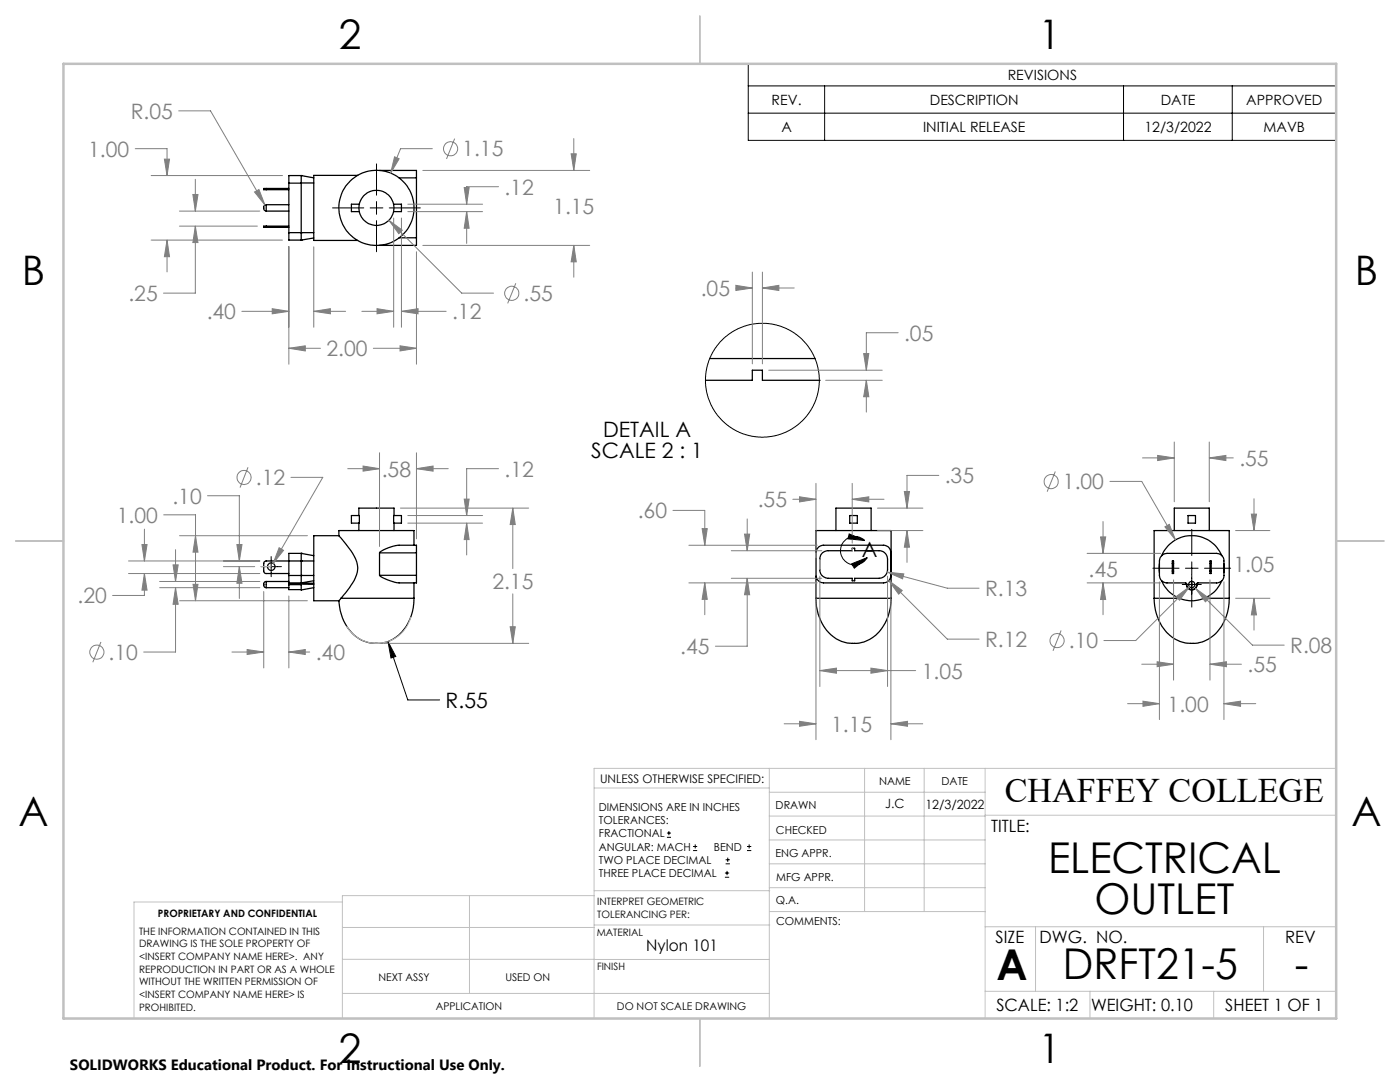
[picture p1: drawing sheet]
<svg xmlns="http://www.w3.org/2000/svg" width="279mm" height="216mm" viewBox="0 0 279 216" stroke-linecap="round" stroke-linejoin="round" font-family="sans-serif">
<g fill="none" stroke="#000" stroke-width=".25">
<path d="M53.1 37.6h-.5v.3h.5M53.1 37.6v.3M53.1 37.6h4.5M53.1 37.9h4.5M57.6 36.5h2.5M57.6 36.5v9.9M60.1 35h-2.5v1.5M60.1 35h.1M60.1 35v1.5M60.1 36.5v9.9M60.1 36.5h2.5M60.1 35l2.5 .5"/>
<path d="M71.4 35h-8.8v13h8.8M75.7 34h7.4v1.5M79.7 35.5h3.4M83.1 35.5v11.9M53.1 40.9a.66 .66 0 0 0-.5 .6 .66 .66 0 0 0 .5 .6M53.1 45.1h-.5v.3h.5M53.1 40.9v1.2M53.1 40.9h4.5M53.1 42.1h4.5M53.1 45.1v.3M53.1 45.1h4.5M53.1 45.4h4.5"/>
<path d="M57.6 46.4v1.5h2.5M57.6 46.4h5M60.1 46.4v1.5M60.1 46.4h.1M60.1 47.9h.1M62.6 47.5l-2.5 .4M71.7 40.7h-1.6v1.5h1.6M78.6 40.7h1.5v1.5h-1.5M79.7 47.4h3.4M83.1 47.4v1.6h-7.4M140.8 75.9h9.3v-2h2.1v2h11.3M141.6 71.5h21.1"/>
<path d="M53.1 116a.63 .63 0 0 0-.5 .6 .63 .63 0 0 0 .5 .7M53.1 116v1.3M53.1 116h4.5M53.1 117.3h4.5M57.6 114.8v1.5M57.6 116.3v.3M57.6 116.7v1h2.5M57.6 116.6v.1M57.6 116.3h2.5M57.6 114.8h5M57.6 116.6h2.5M57.6 116.7h2.5"/>
<path d="M60.1 114.8h.1M60.1 114.8v1.5M60.1 116.3h.1M60.1 111.9h.1M60.1 110.4v1.5M60.1 110.4h-2.5v4.4M60.1 110.4h.1M60.1 116.3v.1M60.1 116.6v1.1l2.5-.4M60.1 116.6h2.5M60.1 111.9v2.9M60.1 116.4v.2"/>
<path d="M60.1 110.4l2.5 .5M60.1 116.4h2.5M62.6 111.9h-9.6l-.3 .2-.1 2 .2 .3h4.8M62.6 115.9l-2.5 .4M67.6 106.9a22.2 22.2 0 0 1 3.6 5.2 4.9 4.9 0 0 1-1.1 4.7l-2 2.6M67.6 106.9v-1h15v2.9M67.6 106.9h-5v13h5.1l.4-.5M68.1 119.4h14.5M70.1 102.9h1.6v1.5h-1.6zM71.6 102.9v-1.5h7v1.5M71.6 104.4v1.5M75.7 110.3h.1a7 7 0 0 1 3.9-1.5h3.4v1.5"/>
<path d="M75.7 114.8a7 7 0 0 0 4 1.5h3.4v-1.5M75.7 110.3v4.5M75.7 110.3h7.4M75.7 114.8h7.4M78.6 102.9h1.5v1.5h-1.5zM78.6 104.4v1.5M82.6 119.4a8.6 8.6 0 0 1-6 8.8 7 7 0 0 1-7.7-3.7l-1-2.6-.2-2M82.6 116.3v3.1M83.1 110.3v4.5M162.8 119.4a8.9 8.9 0 0 0 5.2 8.6 6.9 6.9 0 0 0 8.7-3.7l.6-1.4a10.7 10.7 0 0 0 .5-3.5M162.8 110.3a1.56 1.56 0 0 1 1.6-1.5h11.9a1.44 1.44 0 0 1 1.5 1.5M162.8 114.8a1.56 1.56 0 0 0 1.6 1.5h11.9a1.5 1.5 0 0 0 1.5-1.5"/>
<path d="M162.8 119.4v-13.5h15v13.5M162.8 119.4h15M164 110.5l1-.6h5.1v-.5h.5v.5h4.8a1.67 1.67 0 0 1 1.7 1.6v2.2a1.74 1.74 0 0 1-1.7 1.7h-4.8v.5h-.5v-.5h-4.8a1.68 1.68 0 0 1-1.7-1.7v-2.4zM166.8 105.9v-4.5h7v4.5M169.6 102.9h1.5v1.5h-1.5zM230.3 119.4a8.8 8.8 0 0 0 5.6 8.7l.3 .1a6.8 6.8 0 0 0 8-3.9l.3-.7a9.9 9.9 0 0 0 .8-4.2M230.3 119.4v-13.5h15v13.5M230.3 119.4h5M231.4 112.5v1.8M231.8 110.9l.5-.3 .6-.2h9.9a1.5 1.5 0 0 1 1.5 1.5v2.9a1.44 1.44 0 0 1-1.5 1.5l-3.9 .1a1.08 1.08 0 0 1-1 1.3 1.08 1.08 0 0 1-1.1-1.3l-.2-.1h-3.7a1.49 1.49 0 0 1-1.5-1.5v-2.9l.1-.6zM231.8 110.9a6.5 6.5 0 0 1 6-4 6.5 6.5 0 0 1 6 4M231.8 115.9a6.5 6.5 0 0 0 6 4 6.5 6.5 0 0 0 6-4"/>
<path d="M234 113.9v.5h.2v-.5M234 112.4v-.5h.2v.5M234 113.9h.2M234 112.4h.2M234 112.4v1.5M234.2 112.4v1.5M234.4 105.9v-4.5h6.9v4.5M236.8 116.4a1.08 1.08 0 0 0 1 1.3 1.08 1.08 0 0 0 1.1-1.3M237.1 102.9h1.5v1.5h-1.5zM240.3 119.4h5M241.5 113.9v.5h.2v-.5M241.5 112.4v-.5h.2v.5"/>
<path d="M241.5 113.9h.2M241.5 112.4h.2M241.5 112.4v1.5M241.7 112.4v1.5M244.3 112.5v1.8"/>
<circle cx="75.1" cy="41.5" r="3.5"/>
<circle cx="75.1" cy="41.5" r="7.5"/>
<circle cx="54.1" cy="113.1" r=".75"/>
<circle cx="237.8" cy="116.6" r=".12"/>
<circle cx="237.8" cy="116.6" r=".63"/>
</g>
<g fill="none" stroke="#000" stroke-width=".2">
<path d="M149.3 12.7h117.4v15.3h-117.4zM149.3 17.1h117.4M164.6 17.1v10.9M224.2 17.1v10.9M245.9 17.1v10.9M75.1 32.7v6.2M149.3 22.6h117.4M66.4 41.5h6.2M73.9 41.5h2.5M75.1 40.2v2.6M75.1 44v6.2M77.7 41.5h6.2"/>
<path d="M163.5 75.9h.1M52.1 113.1h4.1M54.1 111.1v4M169.5 106.5l3 1.3-3.3-.3zM170 112.5l3.1-1.2-2.6 2.1zM172.5 107.8a2.84 2.84 0 0 0-4.1 .3 2.84 2.84 0 0 0 .6 4.2 2.84 2.84 0 0 0 4.1-1M230.1 113.4h5.2M235.9 116.6h3.8M236.6 113.4h2.5M237.8 105.6v5.2M237.8 112.1v2.6M237.8 114.8v6.3"/>
<path d="M240.4 113.4h5.2M77.4 128l1.6 3-1 .3zM77.4 128l4 11.7h6.3M133.1 167.1h.8M133.1 166.2h.8M133.5 165.8v.9M138.3 169.7h.8M138.3 168.9h.8M138.7 168.5v.8M144.7 175h.8M144.7 174.2h.8M144.8 172.4h.9"/>
<path d="M144.8 171.6h.9M145.1 173.8v.8M145.2 171.1v.9M149.1 169.7h.8M149.1 168.9h.8M149.5 168.5v.8"/>
<circle cx="152.2" cy="75.9" r="11.4"/>
</g>
<g fill="none" stroke="#808080" stroke-width=".2">
<path d="M27 29.7h6.3v5.3M30.2 35h26.2M32.8 31.8h1l-.5 3.2zM35.7 22.1h6.3l10.9 18.8M38.5 38.8h1l-.5 3.3zM39 35.8v6.3M50.8 38.3l.9-.5 1.2 3.1zM78.7 31.3l1 .4-1.7 2.8zM84.4 34h33.3M86.3 29.7h-6.4l-1.9 4.8M90.7 27.7l-1.6 4M92.6 37.4h1l-.5 3.3z"/>
<path d="M99.5 37.3h-6.4v3.4M114 30.7h1l-.5 3.3zM114.5 27.7v6.3M30.2 47.9h26.2M33.3 47.9l.5 3.3h-1zM33.3 47.9v6.4M35.8 42.1h16.1M35.8 45.1h15.6M39 45.1l.5 3.3h-1zM39 45.1v13.4h-6.4M57.6 49.2v23.5M62.6 49.2v16.1"/>
<path d="M77.6 44l2.7 1.9-.7 .7zM77.6 44l14.5 14.5h6.4M78.6 43.5v21.8M80.1 43.5v21.8M81.4 42.2h14.9M81.4 40.7h14.9M83.1 50.2v22.5M84.4 49h33.3M93.1 42.2l.5 3.3h-1zM93.1 42.2v6.4M102.9 56.5l-1.6 4M114.5 49l.5 3.2h-1z"/>
<path d="M114.5 49v6.3M146.9 56.9l3.2 .6-3.2 .5zM146.9 57.5h3.2M150.1 54.3v18.3M152.2 57.5l3.2-.6v1.1zM152.2 54.3v18.3M152.2 57.5h6.3M48.3 62.1h9.3M54.3 61.6l3.3 .5-3.3 .5zM57.6 69.5l3.3-.5v1zM57.6 69.5h6.4M62.6 62.1l3.3-.5v1z"/>
<path d="M62.6 62.1h6.4M72.2 62.1h6.4M74.5 69.5h8.6M75.2 61.6l3.4 .5-3.4 .5zM79.8 69l3.3 .5-3.3 .5zM80.1 62.1l3.3-.5v1zM80.1 62.1h8.9M153.4 73.9h22.7M164.8 75.9h11.3M172.4 70.6h1l-.5 3.3zM172.9 75.9l.5 3.3h-1zM172.9 75.9v6.3"/>
<path d="M179.2 66.4h-6.3v7.5M41.4 98.9h6.4v13M49.5 93.2l-1.6 4.1M58.1 95.3h6.3l-9.9 17.1M69.4 93.5h6.3M72.5 93l3.2 .5-3.2 .5zM75.7 90.3v18.7M83.1 93.5l3.3-.5v1zM83.1 90.3v17.2M83.1 93.5h6.4M92.6 99.6h1l-.5 3.3zM99.5 93.5h-6.4v9.4"/>
<path d="M158.2 99.6h4.6M159.6 99.1l3.2 .5-3.2 .6zM162.8 96.4v14.9M170.1 99.6l3.3-.5v1.1zM170.1 96.4v12M170.1 99.6h6.3M180.5 98.1h1l-.5 3.3zM187.4 94.9h-6.4v6.5M210.6 94.1l-1.6 4M221.5 96.1h6.4l6.7 11.6M228 91.4h6.4M231 90.9l3.4 .5-3.4 .5z"/>
<path d="M234.4 88.2v11.9M241.3 91.4l3.4-.5v1zM241.3 88.2v11.9M241.3 91.4h4.8M250.3 99.5v6.4M25.6 111.9h26.3M25.6 114.4h26.3M28.3 108.7h1.1l-.6 3.2zM28.8 114.4l.6 3.4h-1.1zM28.8 114.4v4.4h-6.3M28.8 105.6v6.3M31.9 116h20"/>
<path d="M31.9 117.3h20M32.7 102.7h6.3v17.2M34.5 112.7h1.1l-.6 3.3zM35 117.3l.6 3.3h-1.1zM35 117.3v12.8h-6.3M35 109.7v6.3M35.8 106.9h25.5M35.8 119.9h25.5M38.5 116.6h1l-.5 3.3zM39 106.9l.5 3.3h-1zM44.6 113.1h6.2M47.3 108.7h1l-.5 3.2z"/>
<path d="M47.8 113.1l.5 3.3h-1zM47.8 113.1v6.3M52.6 118v15.3M55.7 109.3l.9 .5-2.1 2.6zM57.6 118.9v14.4M79.9 101.4h25.6M81.4 102.9h14.9M81.4 104.4h14.9M93.1 104.4l.5 3.3h-1zM93.1 104.4v6.3M102.3 101.4l.5 3.3h-1zM102.3 101.4v12.1"/>
<path d="M102.3 118.5v9.9M134.3 101.8h6.4v7M137.5 108.8h25.6M137.5 116.3h25.6M140.1 105.5h1l-.4 3.3zM140.7 116.3l.4 3.3h-1zM140.7 116.3v6.4M145.9 109.9h18.1M145.9 115.4h18.1M148.6 106.6h1l-.5 3.3zM149.1 115.4l.5 3.3h-1zM149.1 115.4v13.5h-6.3"/>
<path d="M149.1 103.5v6.4M162.8 116.1v31.5M163.6 115v22M175.1 101.4h9.1M175.1 105.9h9.1M177.1 114.2l3.3 .3-.3 1zM177.1 114.2l12 3.2h6.3M177.1 115v22M177.4 115.9l2.7 1.9-.7 .8zM177.4 115.9l11.7 11.6h6.3M177.8 116.1v31.5M181 105.9l.5 3.3h-1z"/>
<path d="M181 105.9v6.3M217 116.3h14.6M217 110.4h14.6M219.6 107.1h1.1l-.6 3.3zM220.1 116.3l.6 3.3h-1.1zM220.1 104.1v6.3M220.1 116.3v6.4M231.4 116.1v27.5M232.5 105.1l.9-.5 1.2 3.1zM234.2 115.7v20M234.7 119.1l2.7-2-2 2.7zM237.4 117.1l-10.7 10.7h-6.4"/>
<path d="M238.6 117.4l2.7 2-.7 .7zM238.6 117.4l11.3 11.3h6.4M241.5 115.7v20M244.3 116.1v27.5M246.6 105.9h6.8M246.6 119.4h6.8M249.7 102.6h1.1l-.5 3.3zM250.3 119.4l.5 3.3h-1.1zM250.3 119.4v6.3M20.1 128.1l-1.6 4.1M46.3 130.1h6.3M49.3 129.6l3.3 .5-3.3 .5z"/>
<path d="M57.6 130.1l3.3-.5v1zM57.6 130.1h4.2M76.7 128.4h28.8M101.8 125.1h1l-.5 3.3zM163.6 133.8l3.3-.5v1zM163.6 133.8h19.1M173.8 133.3l3.3 .5-3.3 .5zM211.8 125.8l-1.7 4.1M227.9 132.5h6.3M228.1 139.9l3.3 .5-3.3 .5zM230.9 132l3.3 .5-3.3 .5zM241.5 132.5l3.3-.5v1z"/>
<path d="M241.5 132.5h6.3M156.5 144.4h6.3M159.6 143.9l3.2 .5-3.2 .5zM177.8 144.4l3.3-.5v1zM177.8 144.4h6.3M225 140.4h6.4M244.3 140.4l3.3-.5v1zM244.3 140.4h6.3"/>
<circle cx="89.9" cy="29.7" r="1.41"/>
<circle cx="102.1" cy="58.5" r="1.41"/>
<circle cx="48.7" cy="95.3" r="1.42"/>
<circle cx="209.8" cy="96.1" r="1.41"/>
<circle cx="19.3" cy="130.1" r="1.42"/>
<circle cx="211" cy="127.8" r="1.41"/>
</g>
<g fill="none" stroke="#c0c0c0" stroke-width=".2">
<path d="M52.1 113.1h2M162.8 110.3v4.5M163.6 111.5v2.2M170.1 109.4v.5M82 123.2a7 7 0 0 1-5.8 5.1 7 7 0 0 1-7-3.3M118.6 157.2h34.9M153.5 153.3v49.9M153.5 158.1h43.1M172.5 153.3v28.6M184.4 153.3v28.6M196.6 153.3v49.9M266.7 153.3h-148.1v49.9"/>
<path d="M68.3 180h-41.6v23.2M93.7 178.7v19.5M118.6 178.7h-50.3v24.5M118.6 177.7h35M153.5 167.6h43.1M153.5 162.8h43.1M153.5 172.4h43.1M153.5 177.1h43.1M196.6 162.7h70.1M68.3 198.2h85.2M68.3 191.4l85.2 .1M68.3 185.1h50.3"/>
<path d="M118.6 184.6h35M153.6 181.9h43M196.6 197.8h70.1M196.6 184.9h70.1M206.7 184.9v12.9M217.5 197.8v5.4M242.2 197.8v5.4M252.2 184.9v12.9"/>
</g>
<path d="M139.7 3.2v9.5M3.1 107.9h9.6M266.7 107.9h9.5M139.7 203.2v9.6" fill="none" stroke="#c0c0c0" stroke-width=".25"/>
<path d="M12.7 12.7h254v190.5h-254z" fill="none" stroke="#c0c0c0" stroke-width=".5"/>
<g fill="#000">
<path d="M77.4 128l1.6 3-1 .3z"/>
<path d="M169.5 106.5l3 1.3-3.3-.3zM170 112.5l3.1-1.2-2.6 2.1z"/>
</g>
<g fill="#808080">
<path d="M170.1 99.6l3.3-.5v1.1zM159.6 99.1l3.2 .5-3.2 .6z"/>
<path d="M78.7 31.3l-.7 3.2 1.7-2.8zM77.6 44l2 2.6 .7-.7zM114 30.7h1l-.5 3.3zM114.5 49l.5 3.2h-1zM93.1 42.2l.5 3.3h-1zM92.6 37.4h1l-.5 3.3zM75.2 61.6l3.4 .5-3.4 .5zM80.1 62.1l3.3-.5v1zM57.6 69.5l3.3-.5v1zM79.8 69l3.3 .5-3.3 .5zM33.3 47.9l.5 3.3h-1zM32.8 31.8h1l-.5 3.2zM54.3 61.6l3.3 .5-3.3 .5zM62.6 62.1l3.3-.5v1zM38.5 38.8h1l-.5 3.3zM39 45.1l.5 3.3h-1zM50.8 38.3l2.1 2.6-1.2-3.1zM102.3 101.4l.5 3.3h-1zM101.8 125.1h1l-.5 3.3zM92.6 99.6h1l-.5 3.3zM93.1 104.4l.5 3.3h-1zM55.7 109.3l-1.2 3.1 2.1-2.6zM49.3 129.6l3.3 .5-3.3 .5zM57.6 130.1l3.3-.5v1zM34.5 112.7h1.1l-.6 3.3zM35 117.3l.6 3.3h-1.1zM28.3 108.7h1.1l-.6 3.2zM28.8 114.4l.6 3.4h-1.1zM83.1 93.5l3.3-.5v1zM72.5 93l3.2 .5-3.2 .5zM47.8 113.1l.5 3.3h-1zM47.3 108.7h1l-.5 3.2zM39 106.9l.5 3.3h-1zM38.5 116.6h1l-.5 3.3zM181 105.9l.5 3.3h-1zM180.5 98.1h1l-.5 3.3zM177.1 114.2l3 1.3 .3-1zM177.4 115.9l2 2.7 .7-.8zM148.6 106.6h1l-.5 3.3zM149.1 115.4l.5 3.3h-1zM140.1 105.5h1l-.4 3.3zM140.7 116.3l.4 3.3h-1zM163.6 133.8l3.3-.5v1zM173.8 133.3l3.3 .5-3.3 .5zM159.6 143.9l3.2 .5-3.2 .5zM177.8 144.4l3.3-.5v1zM172.4 70.6h1l-.5 3.3zM172.9 75.9l.5 3.3h-1zM152.2 57.5l3.2-.6v1.1zM146.9 56.9l3.2 .6-3.2 .5zM232.5 105.1l2.1 2.6-1.2-3.1zM231 90.9l3.4 .5-3.4 .5zM241.3 91.4l3.4-.5v1zM228.1 139.9l3.3 .5-3.3 .5zM244.3 140.4l3.3-.5v1zM230.9 132l3.3 .5-3.3 .5zM241.5 132.5l3.3-.5v1zM249.7 102.6h1.1l-.5 3.3zM250.3 119.4l.5 3.3h-1.1zM219.6 107.1h1.1l-.6 3.3zM220.1 116.3l.6 3.3h-1.1zM234.7 119.1l.7 .7 2-2.7zM238.6 117.4l2 2.7 .7-.7z"/>
</g>
<g font-size="8.5">
<text x="209.2" y="174.2">ELECTRICAL</text>
<text x="218.4" y="182.3">OUTLET</text>
<text x="198.9" y="195.5">A</text>
<text x="212.1" y="195.4">DRFT21-5</text>
<text x="258.4" y="195.4">-</text>
</g>
<g font-size="8.1">
<text x="67.6" y="9.7">2</text>
<text x="207.3" y="9.7">1</text>
<text x="4.4" y="57">B</text>
<text x="270.4" y="57">B</text>
<text x="3.7" y="164.9">A</text>
<text x="269.7" y="164.9">A</text>
<text x="67.6" y="212.2">2</text>
<text x="207.3" y="212.2">1</text>
</g>
<text font-size="6.9" x="200.5" y="160.1">CHAFFEY COLLEGE</text>
<g font-size="4.2" fill="#808080">
<text x="26.1" y="23.7">R.05</text>
<text x="17.6" y="31.2">1.00</text>
<text x="92.3" y="31.2">1.15</text>
<text x="100.7" y="38.8">.12</text>
<text x="110.4" y="42.7">1.15</text>
<text x="139.9" y="59">.05</text>
<text x="25.6" y="60.1">.25</text>
<text x="41.2" y="63.7">.40</text>
<text x="90.2" y="63.7">.12</text>
<text x="104.5" y="60.1">.55</text>
<text x="65.2" y="71.1">2.00</text>
<text x="180.4" y="68">.05</text>
<text x="76.2" y="95.1">.58</text>
<text x="100.7" y="95.1">.12</text>
<text x="247.3" y="93">.55</text>
<text x="34.4" y="100.5">.10</text>
<text x="51" y="96.8">.12</text>
<text x="151.2" y="101.2">.55</text>
<text x="188.6" y="96.5">.35</text>
<text x="212.1" y="97.6">1.00</text>
<text x="23.3" y="104.3">1.00</text>
<text x="127.3" y="103.4">.60</text>
<text x="98.3" y="117.6">2.15</text>
<text x="196.6" y="118.9">R.13</text>
<text x="217.2" y="115.2">.45</text>
<text x="246.2" y="114.2">1.05</text>
<text x="15.5" y="120.4">.20</text>
<text x="21.7" y="131.7">.10</text>
<text x="63" y="131.7">.40</text>
<text x="135.7" y="130.5">.45</text>
<text x="196.6" y="129.1">R.12</text>
<text x="213.3" y="129.4">.10</text>
<text x="257.5" y="130.3">R.08</text>
<text x="183.9" y="135.4">1.05</text>
<text x="249" y="134.1">.55</text>
<text x="233" y="142">1.00</text>
<text x="165.9" y="146">1.15</text>
</g>
<g font-size="4.2">
<text x="120.4" y="87.3">DETAIL A</text>
<text x="118" y="91.4">SCALE 2 : 1</text>
<text x="172" y="111.1">A</text>
<text x="88.9" y="141.3">R.55</text>
</g>
<g font-size="3.4">
<text x="197.8" y="166">TITLE:</text>
<text x="198.7" y="188.1">SIZE</text>
<text x="207.5" y="188.1">DWG. NO.</text>
<text x="256.5" y="188.2">REV</text>
<text x="198.8" y="201.7">SCALE: 1:2</text>
<text x="217.7" y="201.8">WEIGHT: 0.10</text>
<text x="244.5" y="201.7">SHEET 1 OF 1</text>
</g>
<text font-size="3.2" x="129" y="189.8">Nylon 101</text>
<text font-size="3" x="14" y="213.5">SOLIDWORKS Educational Product. For Instructional Use Only.</text>
<g font-size="2.8">
<text x="201.1" y="16">REVISIONS</text>
<text x="154" y="20.9">REV.</text>
<text x="185.6" y="20.9">DESCRIPTION</text>
<text x="231.6" y="20.9">DATE</text>
<text x="248.7" y="20.9">APPROVED</text>
<text x="155.9" y="26.3">A</text>
<text x="184.2" y="26.3">INITIAL RELEASE</text>
<text x="228.4" y="26.3">12/3/2022</text>
<text x="252.2" y="26.3">MAVB</text>
</g>
<g font-size="2.5">
<text x="176.6" y="161.3">J.C</text>
<text x="184.7" y="161.4">12/3/2022</text>
</g>
<text font-size="2.4" x="119.8" y="156.2">UNLESS OTHERWISE SPECIFIED:</text>
<g font-size="2.2">
<text x="119.5" y="161.8">DIMENSIONS ARE IN INCHES</text>
<text x="154.8" y="161.4">DRAWN</text>
<text x="175.4" y="156.6">NAME</text>
<text x="187.9" y="156.7">DATE</text>
<text x="119.5" y="164.4">TOLERANCES:</text>
<text x="119.5" y="167.1">FRACTIONAL</text>
<text x="154.9" y="166.3">CHECKED</text>
<text x="119.5" y="169.7">ANGULAR: MACH</text>
<text x="119.5" y="172.4">TWO PLACE DECIMAL</text>
<text x="142.5" y="169.7">BEND</text>
<text x="154.8" y="171">ENG APPR.</text>
<text x="119.5" y="175">THREE PLACE DECIMAL</text>
<text x="154.9" y="175.7">MFG APPR.</text>
<text x="154.9" y="180.4">Q.A.</text>
<text x="154.9" y="184.6">COMMENTS:</text>
</g>
<g font-size="2.1">
<text x="75.5" y="195.7">NEXT ASSY</text>
<text x="100.9" y="195.7">USED ON</text>
<text x="86.9" y="201.5">APPLICATION</text>
<text x="123.1" y="201.6">DO NOT SCALE DRAWING</text>
</g>
<g font-size="2">
<text x="31.5" y="182.9">PROPRIETARY AND CONFIDENTIAL</text>
<text x="119.2" y="180.6">INTERPRET GEOMETRIC</text>
<text x="119.2" y="183.1">TOLERANCING PER:</text>
<text x="27.8" y="186.5">THE INFORMATION CONTAINED IN THIS</text>
<text x="27.8" y="189">DRAWING IS THE SOLE PROPERTY OF</text>
<text x="27.8" y="191.6">&lt;INSERT COMPANY NAME HERE&gt;. ANY</text>
<text x="119.1" y="186.7">MATERIAL</text>
<text x="27.8" y="194.1">REPRODUCTION IN PART OR AS A WHOLE</text>
<text x="27.8" y="196.6">WITHOUT THE WRITTEN PERMISSION OF</text>
<text x="119.1" y="193.5">FINISH</text>
<text x="27.8" y="199.1">&lt;INSERT COMPANY NAME HERE&gt; IS</text>
<text x="27.8" y="201.7">PROHIBITED.</text>
</g>
</svg>
